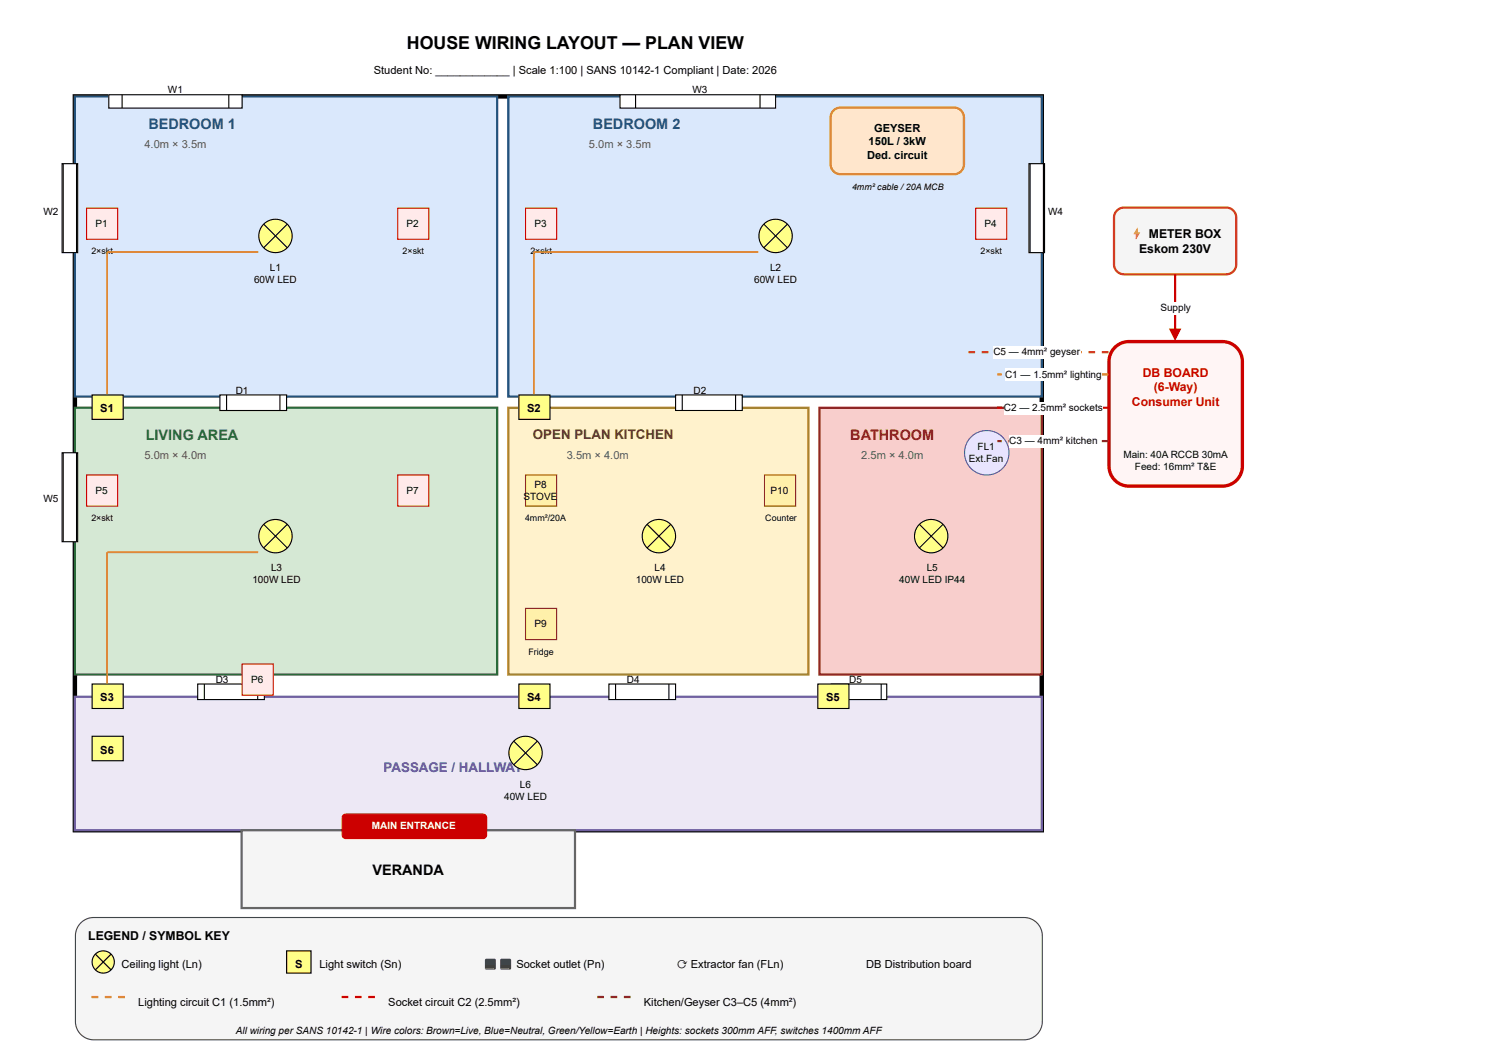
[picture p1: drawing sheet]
<svg xmlns="http://www.w3.org/2000/svg" width="297mm" height="210mm" viewBox="0 0 297 210" stroke-linecap="round" stroke-linejoin="round" font-family="sans-serif">
<path d="M14.8 19h190.8v144.8h-190.8z" fill="none" stroke="#000" stroke-width=".88" stroke-linecap="butt"/>
<path d="M14.8 19h83.3v59.2h-83.3z" fill="#dae8fc"/>
<path d="M14.8 19h83.3v59.2h-83.3z" fill="none" stroke="#23527c" stroke-width=".44"/>
<path d="M100.3 19h105.3v59.2h-105.3z" fill="#dae8fc"/>
<path d="M100.3 19h105.3v59.2h-105.3z" fill="none" stroke="#23527c" stroke-width=".44"/>
<path d="M14.8 80.4h83.3v52.7h-83.3z" fill="#d5e8d4"/>
<path d="M14.8 80.4h83.3v52.7h-83.3z" fill="none" stroke="#2a6a3a" stroke-width=".44"/>
<path d="M100.3 80.4h59.2v52.7h-59.2z" fill="#fff2cc"/>
<path d="M100.3 80.4h59.2v52.7h-59.2z" fill="none" stroke="#a08020" stroke-width=".44"/>
<path d="M161.7 80.4h43.9v52.7h-43.9z" fill="#f8cecc"/>
<path d="M161.7 80.4h43.9v52.7h-43.9z" fill="none" stroke="#8a2020" stroke-width=".44"/>
<path d="M14.8 137.5h190.8v26.3h-190.8z" fill="#ede8f5"/>
<path d="M14.8 137.5h190.8v26.3h-190.8z" fill="none" stroke="#7060a0" stroke-width=".44"/>
<path d="M47.7 163.8h65.8v15.3h-65.8z" fill="#f5f5f5"/>
<path d="M47.7 163.8h65.8v15.3h-65.8z" fill="none" stroke="#666" stroke-width=".44"/>
<path d="M220 68.5l1.1-.7 1.5-.4h18.6a3.9 3.9 0 0 1 4 3.9v20.6a3.9 3.9 0 0 1-4 4h-18.4a3.9 3.9 0 0 1-3.9-4v-20.8l.4-1.5z" fill="#fff5f5"/>
<path d="M220 68.5l1.1-.7 1.5-.4h18.6a3.9 3.9 0 0 1 4 3.9v20.6a3.9 3.9 0 0 1-4 4h-18.4a3.9 3.9 0 0 1-3.9-4v-20.8l.4-1.5z" fill="none" stroke="#c00" stroke-width=".66" stroke-linecap="butt"/>
<path d="M220.4 41.5a1.97 1.97 0 0 1 1.4-.5h20.2a1.97 1.97 0 0 1 2 1.9v9.2a1.97 1.97 0 0 1-2 2h-20.2a1.97 1.97 0 0 1-2-2v-9.2a1.97 1.97 0 0 1 .6-1.4z" fill="#f5f5f5"/>
<path d="M220.4 41.5a1.97 1.97 0 0 1 1.4-.5h20.2a1.97 1.97 0 0 1 2 1.9v9.2a1.97 1.97 0 0 1-2 2h-20.2a1.97 1.97 0 0 1-2-2v-9.2a1.97 1.97 0 0 1 .6-1.4z" fill="none" stroke="#c40" stroke-width=".44"/>
<path d="M231.9 54.1v10.9" fill="none" stroke="#c00" stroke-width=".44"/>
<path d="M231 65h1.8l-.9 1.8z" fill="#c00"/>
<path d="M231 65h1.8l-.9 1.8z" fill="none" stroke="#c00" stroke-width=".44"/>
<path d="M229.1 59.6h5.9v2.4h-5.9z" fill="#fff"/>
<path d="M164.5 21.8a1.97 1.97 0 0 1 1.4-.6h22.4a1.97 1.97 0 0 1 1.9 2v9.2a1.97 1.97 0 0 1-1.9 2h-22.4a1.97 1.97 0 0 1-2-2v-9.2a1.97 1.97 0 0 1 .6-1.4z" fill="#ffe6cc"/>
<path d="M164.5 21.8a1.97 1.97 0 0 1 1.4-.6h22.4a1.97 1.97 0 0 1 1.9 2v9.2a1.97 1.97 0 0 1-1.9 2h-22.4a1.97 1.97 0 0 1-2-2v-9.2a1.97 1.97 0 0 1 .6-1.4z" fill="none" stroke="#d79b00" stroke-width=".44"/>
<path d="M43.4 77.9h13.2v3.1h-13.2z" fill="#fff"/>
<path d="M43.4 77.9h13.2v3.1h-13.2zM44.7 77.9v3.1M55.2 77.9v3.1" fill="none" stroke="#000" stroke-width=".22"/>
<path d="M133.3 77.9h13.2v3.1h-13.2z" fill="#fff"/>
<path d="M133.3 77.9h13.2v3.1h-13.2zM134.6 77.9v3.1M145.2 77.9v3.1" fill="none" stroke="#000" stroke-width=".22"/>
<path d="M39 134.9h13.2v3.1h-13.2z" fill="#fff"/>
<path d="M39 134.9h13.2v3.1h-13.2zM40.3 134.9v3.1M50.9 134.9v3.1" fill="none" stroke="#000" stroke-width=".22"/>
<path d="M120.2 134.9h13.1v3.1h-13.1z" fill="#fff"/>
<path d="M120.2 134.9h13.1v3.1h-13.1zM121.5 134.9v3.1M132 134.9v3.1" fill="none" stroke="#000" stroke-width=".22"/>
<path d="M164 134.9h11v3.1h-11z" fill="#fff"/>
<path d="M164 134.9h11v3.1h-11zM165.1 134.9v3.1M173.9 134.9v3.1" fill="none" stroke="#000" stroke-width=".22"/>
<path d="M67.7 160.8l.5-.2h27.1a.72 .72 0 0 1 .7 .7v3.4a.72 .72 0 0 1-.7 .7h-27.1a.72 .72 0 0 1-.7-.7v-3.4z" fill="#c00"/>
<path d="M67.7 160.8l.5-.2h27.1a.72 .72 0 0 1 .7 .7v3.4a.72 .72 0 0 1-.7 .7h-27.1a.72 .72 0 0 1-.7-.7v-3.4z" fill="none" stroke="#c00" stroke-width=".22"/>
<path d="M21.5 18.7h26.3v2.6h-26.3z" fill="#fff"/>
<path d="M21.5 18.7h26.3v2.6h-26.3zM24.1 18.7v2.6M45.2 18.7v2.6" fill="none" stroke="#000" stroke-width=".22"/>
<path d="M12.3 32.3h3v17.5h-3z" fill="#fff"/>
<path d="M12.3 32.3h3v17.5h-3zM12.5 32.3v17.5M15.1 32.3v17.5" fill="none" stroke="#000" stroke-width=".22"/>
<path d="M122.4 18.7h30.7v2.6h-30.7z" fill="#fff"/>
<path d="M122.4 18.7h30.7v2.6h-30.7zM125.4 18.7v2.6M150 18.7v2.6" fill="none" stroke="#000" stroke-width=".22"/>
<path d="M203.1 32.3h3v17.5h-3z" fill="#fff"/>
<path d="M203.1 32.3h3v17.5h-3zM203.3 32.3v17.5M205.9 32.3v17.5" fill="none" stroke="#000" stroke-width=".22"/>
<path d="M12.3 89.3h3v17.6h-3z" fill="#fff"/>
<path d="M12.3 89.3h3v17.6h-3zM12.5 89.3v17.6M15.1 89.3v17.6" fill="none" stroke="#000" stroke-width=".22"/>
<circle cx="54.4" cy="46.5" r="3.3" fill="#ff8"/>
<g fill="none" stroke="#000" stroke-width=".22">
<path d="M52 44.2l4.7 4.7M56.7 44.2l-4.7 4.7"/>
<circle cx="54.4" cy="46.5" r="3.3"/>
</g>
<circle cx="153.1" cy="46.5" r="3.3" fill="#ff8"/>
<g fill="none" stroke="#000" stroke-width=".22">
<path d="M150.7 44.2l4.7 4.7M155.4 44.2l-4.7 4.7"/>
<circle cx="153.1" cy="46.5" r="3.3"/>
</g>
<circle cx="54.4" cy="105.8" r="3.3" fill="#ff8"/>
<g fill="none" stroke="#000" stroke-width=".22">
<path d="M52 103.4l4.7 4.7M56.7 103.4l-4.7 4.7"/>
<circle cx="54.4" cy="105.8" r="3.3"/>
</g>
<circle cx="130" cy="105.8" r="3.3" fill="#ff8"/>
<g fill="none" stroke="#000" stroke-width=".22">
<path d="M127.7 103.4l4.7 4.7M132.4 103.4l-4.7 4.7"/>
<circle cx="130" cy="105.8" r="3.3"/>
</g>
<circle cx="183.8" cy="105.8" r="3.3" fill="#ff8"/>
<g fill="none" stroke="#000" stroke-width=".22">
<path d="M181.4 103.4l4.7 4.7M186.1 103.4l-4.7 4.7"/>
<circle cx="183.8" cy="105.8" r="3.3"/>
</g>
<circle cx="103.7" cy="148.5" r="3.3" fill="#ff8"/>
<g fill="none" stroke="#000" stroke-width=".22">
<path d="M101.4 146.2l4.7 4.7M106.1 146.2l-4.7 4.7"/>
<circle cx="103.7" cy="148.5" r="3.3"/>
</g>
<path d="M18.2 77.9h6.1v4.8h-6.1z" fill="#ff8"/>
<path d="M18.2 77.9h6.1v4.8h-6.1z" fill="none" stroke="#000" stroke-width=".22"/>
<path d="M102.4 77.9h6.1v4.8h-6.1z" fill="#ff8"/>
<path d="M102.4 77.9h6.1v4.8h-6.1z" fill="none" stroke="#000" stroke-width=".22"/>
<path d="M18.2 134.9h6.1v4.9h-6.1z" fill="#ff8"/>
<path d="M18.2 134.9h6.1v4.9h-6.1z" fill="none" stroke="#000" stroke-width=".22"/>
<path d="M102.4 134.9h6.1v4.9h-6.1z" fill="#ff8"/>
<path d="M102.4 134.9h6.1v4.9h-6.1z" fill="none" stroke="#000" stroke-width=".22"/>
<path d="M161.4 134.9h6.1v4.9h-6.1z" fill="#ff8"/>
<path d="M161.4 134.9h6.1v4.9h-6.1z" fill="none" stroke="#000" stroke-width=".22"/>
<path d="M18.2 145.2h6.1v4.9h-6.1z" fill="#ff8"/>
<path d="M18.2 145.2h6.1v4.9h-6.1z" fill="none" stroke="#000" stroke-width=".22"/>
<path d="M17.1 41.1h6.1v6.1h-6.1z" fill="#ffeaea"/>
<path d="M17.1 41.1h6.1v6.1h-6.1z" fill="none" stroke="#c00" stroke-width=".22"/>
<path d="M78.5 41.1h6.1v6.1h-6.1z" fill="#ffeaea"/>
<path d="M78.5 41.1h6.1v6.1h-6.1z" fill="none" stroke="#c00" stroke-width=".22"/>
<path d="M103.7 41.1h6.2v6.1h-6.2z" fill="#ffeaea"/>
<path d="M103.7 41.1h6.2v6.1h-6.2z" fill="none" stroke="#c00" stroke-width=".22"/>
<path d="M192.5 41.1h6.2v6.1h-6.2z" fill="#ffeaea"/>
<path d="M192.5 41.1h6.2v6.1h-6.2z" fill="none" stroke="#c00" stroke-width=".22"/>
<path d="M17.1 93.7h6.1v6.1h-6.1z" fill="#ffeaea"/>
<path d="M17.1 93.7h6.1v6.1h-6.1z" fill="none" stroke="#c00" stroke-width=".22"/>
<path d="M47.8 131h6.1v6.1h-6.1z" fill="#ffeaea"/>
<path d="M47.8 131h6.1v6.1h-6.1z" fill="none" stroke="#c00" stroke-width=".22"/>
<path d="M78.5 93.7h6.1v6.1h-6.1z" fill="#ffeaea"/>
<path d="M78.5 93.7h6.1v6.1h-6.1z" fill="none" stroke="#c00" stroke-width=".22"/>
<path d="M103.7 93.7h6.2v6.1h-6.2z" fill="#fff0aa"/>
<path d="M103.7 93.7h6.2v6.1h-6.2z" fill="none" stroke="#840" stroke-width=".22"/>
<path d="M103.7 120h6.2v6.2h-6.2z" fill="#fff0aa"/>
<path d="M103.7 120h6.2v6.2h-6.2z" fill="none" stroke="#840" stroke-width=".22"/>
<path d="M150.9 93.7h6.1v6.1h-6.1z" fill="#fff0aa"/>
<path d="M150.9 93.7h6.1v6.1h-6.1z" fill="none" stroke="#840" stroke-width=".22"/>
<circle cx="194.7" cy="89.3" r="4.4" fill="#e8e4ff"/>
<circle cx="194.7" cy="89.3" r="4.4" fill="none" stroke="#5050a0" stroke-width=".22"/>
<path d="M217.4 73.6h1.4v.5h-1.4zM214.8 73.6h1.3v.5h-1.3zM212.2 73.6h1.3v.5h-1.3zM209.5 73.6h1.4v.5h-1.4zM206.9 73.6h1.3v.5h-1.3zM204.3 73.6h1.3v.5h-1.3zM201.6 73.6h1.4v.5h-1.4zM199 73.6h1.3v.5h-1.3zM196.8 73.6h.9v.5h-.9z" fill="#e08000"/>
<path d="M198.4 72.8h19v2.4h-19z" fill="#fff"/>
<path d="M217.4 80.2h1.4v.4h-1.4zM214.8 80.2h1.3v.4h-1.3zM212.2 80.2h1.3v.4h-1.3zM209.5 80.2h1.4v.4h-1.4zM206.9 80.2h1.3v.4h-1.3zM204.3 80.2h1.3v.4h-1.3zM201.6 80.2h1.4v.4h-1.4zM199 80.2h1.3v.4h-1.3zM196.8 80.2h.9v.4h-.9z" fill="#c00"/>
<path d="M198.1 79.3h19.6v2.4h-19.6z" fill="#fff"/>
<path d="M217.4 86.8h1.4v.4h-1.4zM214.8 86.8h1.3v.4h-1.3zM212.2 86.8h1.3v.4h-1.3zM209.5 86.8h1.4v.4h-1.4zM206.9 86.8h1.3v.4h-1.3zM204.3 86.8h1.3v.4h-1.3zM201.6 86.8h1.4v.4h-1.4zM199 86.8h1.3v.4h-1.3zM196.8 86.8h.9v.4h-.9z" fill="#840"/>
<path d="M199.2 85.9h17.4v2.4h-17.4z" fill="#fff"/>
<path d="M217.4 69.2h1.4v.5h-1.4zM214.8 69.2h1.3v.5h-1.3zM212.2 69.2h1.3v.5h-1.3zM209.5 69.2h1.4v.5h-1.4zM206.9 69.2h1.3v.5h-1.3zM204.3 69.2h1.3v.5h-1.3zM201.6 69.2h1.4v.5h-1.4zM199 69.2h1.3v.5h-1.3zM196.4 69.2h1.3v.5h-1.3zM193.7 69.2h1.4v.5h-1.4zM191.1 69.2h1.3v.5h-1.3z" fill="#c60"/>
<path d="M195.9 68.4h17.4v2.4h-17.4z" fill="#fff"/>
<path d="M51 49.7h-29.9v28.1M149.7 49.7h-44.3v28.1M51 108.9h-29.9v25.9" fill="none" stroke="#e08000" stroke-width=".33"/>
<path d="M15.9 182.1l1.2-.8 1.4-.3h183.6a3.6 3.6 0 0 1 3.6 3.6v16.9a3.6 3.6 0 0 1-3.6 3.6h-183.6a3.6 3.6 0 0 1-3.6-3.6v-17.1l.4-1.4z" fill="#f5f5f5"/>
<path d="M15.9 182.1l1.2-.8 1.4-.3h183.6a3.6 3.6 0 0 1 3.6 3.6v16.9a3.6 3.6 0 0 1-3.6 3.6h-183.6a3.6 3.6 0 0 1-3.6-3.6v-17.1l.4-1.4z" fill="none" stroke="#444" stroke-width=".22"/>
<circle cx="20.4" cy="189.8" r="2.19" fill="#ff8"/>
<g fill="none" stroke="#000" stroke-width=".22">
<path d="M18.8 188.2l3.1 3.1M21.9 188.2l-3.1 3.1"/>
<circle cx="20.4" cy="189.8" r="2.19"/>
</g>
<path d="M56.6 187.6h4.8v4.4h-4.8z" fill="#ff8"/>
<path d="M56.6 187.6h4.8v4.4h-4.8z" fill="none" stroke="#000" stroke-width=".22"/>
<path d="M18.1 196.5h1.3v.4h-1.3zM20.7 196.5h1.3v.4h-1.3zM23.3 196.5h1.3v.4h-1.3z" fill="#e08000"/>
<path d="M67.4 196.5h1.3v.4h-1.3zM70 196.5h1.4v.4h-1.4zM72.7 196.5h1.3v.4h-1.3z" fill="#c00"/>
<path d="M117.9 196.5h1.3v.4h-1.3zM120.5 196.5h1.3v.4h-1.3zM123.1 196.5h1.3v.4h-1.3z" fill="#840"/>
<text font-size="3.5" x="80.3" y="9.6">HOUSE WIRING LAYOUT — PLAN VIEW</text>
<g font-size="2.9" fill="#23527c">
<text x="29.3" y="25.4">BEDROOM 1</text>
<text x="117" y="25.4">BEDROOM 2</text>
</g>
<text font-size="2.9" fill="#2a6a3a" x="28.8" y="86.8">LIVING AREA</text>
<text font-size="2.9" fill="#8a2020" x="167.8" y="86.8">BATHROOM</text>
<text font-size="2.9" x="73.5" y="172.5">VERANDA</text>
<text font-size="2.6" fill="#5a4010" x="105.2" y="86.6">OPEN PLAN KITCHEN</text>
<text font-size="2.6" fill="#5040a0" x="75.7" y="152.4">PASSAGE / HALLWAY</text>
<g font-size="2.4">
<text x="222.7" y="46.9">⚡ METER BOX</text>
<text x="224.8" y="49.9">Eskom 230V</text>
<text x="17.4" y="185.5">LEGEND / SYMBOL KEY</text>
</g>
<g font-size="2.4" fill="#c00">
<text x="225.5" y="74.3">DB BOARD</text>
<text x="227.7" y="77.1">(6-Way)</text>
<text x="223.4" y="80">Consumer Unit</text>
</g>
<g font-size="2.2">
<text x="73.8" y="14.6">Student No: ____________ | Scale 1:100 | SANS 10142-1 Compliant | Date: 2026</text>
<text x="171.4" y="28.7">150L / 3kW</text>
<text x="172.5" y="26">GEYSER</text>
<text x="171.1" y="31.3">Ded. circuit</text>
<text x="19.8" y="81.3">S1</text>
<text x="104" y="81.3">S2</text>
<text x="19.8" y="138.3">S3</text>
<text x="104" y="138.3">S4</text>
<text x="163" y="138.3">S5</text>
<text x="19.8" y="148.6">S6</text>
<text x="24" y="191">Ceiling light (Ln)</text>
<text x="58.2" y="191">S</text>
<text x="63" y="191">Light switch (Sn)</text>
<text x="95.3" y="191">⬛⬛ Socket outlet (Pn)</text>
<text x="133.7" y="191">⟳ Extractor fan (FLn)</text>
<text x="170.9" y="191">DB Distribution board</text>
<text x="27.3" y="198.4">Lighting circuit C1 (1.5mm²)</text>
<text x="76.6" y="198.4">Socket circuit C2 (2.5mm²)</text>
<text x="127.1" y="198.4">Kitchen/Geyser C3–C5 (4mm²)</text>
</g>
<g font-size="2.2" fill="#555">
<text x="28.5" y="29.1">4.0m × 3.5m</text>
<text x="116.2" y="29.1">5.0m × 3.5m</text>
<text x="28.5" y="90.5">5.0m × 4.0m</text>
<text x="111.8" y="90.5">3.5m × 4.0m</text>
<text x="170" y="90.5">2.5m × 4.0m</text>
</g>
<g font-size="2">
<text x="33.1" y="18.4">W1</text>
<text x="136.7" y="18.4">W3</text>
<text x="8.6" y="42.5">W2</text>
<text x="18.8" y="44.8">P1</text>
<text x="80.2" y="44.8">P2</text>
<text x="105.5" y="44.8">P3</text>
<text x="194.3" y="44.8">P4</text>
<text x="206.9" y="42.5">W4</text>
<text x="53.3" y="53.5">L1</text>
<text x="152" y="53.5">L2</text>
<text x="50.1" y="55.9">60W LED</text>
<text x="148.8" y="55.9">60W LED</text>
<text x="229" y="61.3">Supply</text>
<text x="196" y="70.1">C5 — 4mm² geyser</text>
<text x="46.5" y="77.8">D1</text>
<text x="136.9" y="77.8">D2</text>
<text x="198.4" y="74.5">C1 — 1.5mm² lighting</text>
<text x="198.1" y="81.1">C2 — 2.5mm² sockets</text>
<text x="192.9" y="88.8">FL1</text>
<text x="199.2" y="87.7">C3 — 4mm² kitchen</text>
<text x="191.2" y="91.2">Ext.Fan</text>
<text x="221.7" y="90.3">Main: 40A RCCB 30mA</text>
<text x="224" y="92.7">Feed: 16mm² T&amp;E</text>
<text x="8.6" y="99.1">W5</text>
<text x="18.8" y="97.4">P5</text>
<text x="80.2" y="97.4">P7</text>
<text x="103.3" y="98.6">STOVE</text>
<text x="105.5" y="96.2">P8</text>
<text x="152.1" y="97.4">P10</text>
<text x="53.5" y="112.7">L3</text>
<text x="129.2" y="112.7">L4</text>
<text x="182.9" y="112.7">L5</text>
<text x="49.8" y="115.1">100W LED</text>
<text x="125.5" y="115.1">100W LED</text>
<text x="177.5" y="115.1">40W LED IP44</text>
<text x="105.5" y="123.7">P9</text>
<text x="42.6" y="134.8">D3</text>
<text x="49.5" y="134.7">P6</text>
<text x="123.7" y="134.8">D4</text>
<text x="167.6" y="134.8">D5</text>
<text x="102.6" y="155.4">L6</text>
<text x="99.5" y="157.9">40W LED</text>
<text x="46.6" y="203.9">All wiring per SANS 10142-1 | Wire colors: Brown=Live, Blue=Neutral, Green/Yellow=Earth | Heights: sockets 300mm AFF, switches 1400mm AFF</text>
</g>
<text font-size="2" fill="#fff" x="73.4" y="163.6">MAIN ENTRANCE</text>
<g font-size="1.8">
<text x="168.2" y="37.4">4mm² cable / 20A MCB</text>
<text x="18" y="50.2">2×skt</text>
<text x="79.4" y="50.2">2×skt</text>
<text x="104.7" y="50.2">2×skt</text>
<text x="193.5" y="50.2">2×skt</text>
<text x="18" y="102.8">2×skt</text>
<text x="103.6" y="102.8">4mm²/20A</text>
<text x="151" y="102.8">Counter</text>
<text x="104.3" y="129.1">Fridge</text>
</g>
</svg>
